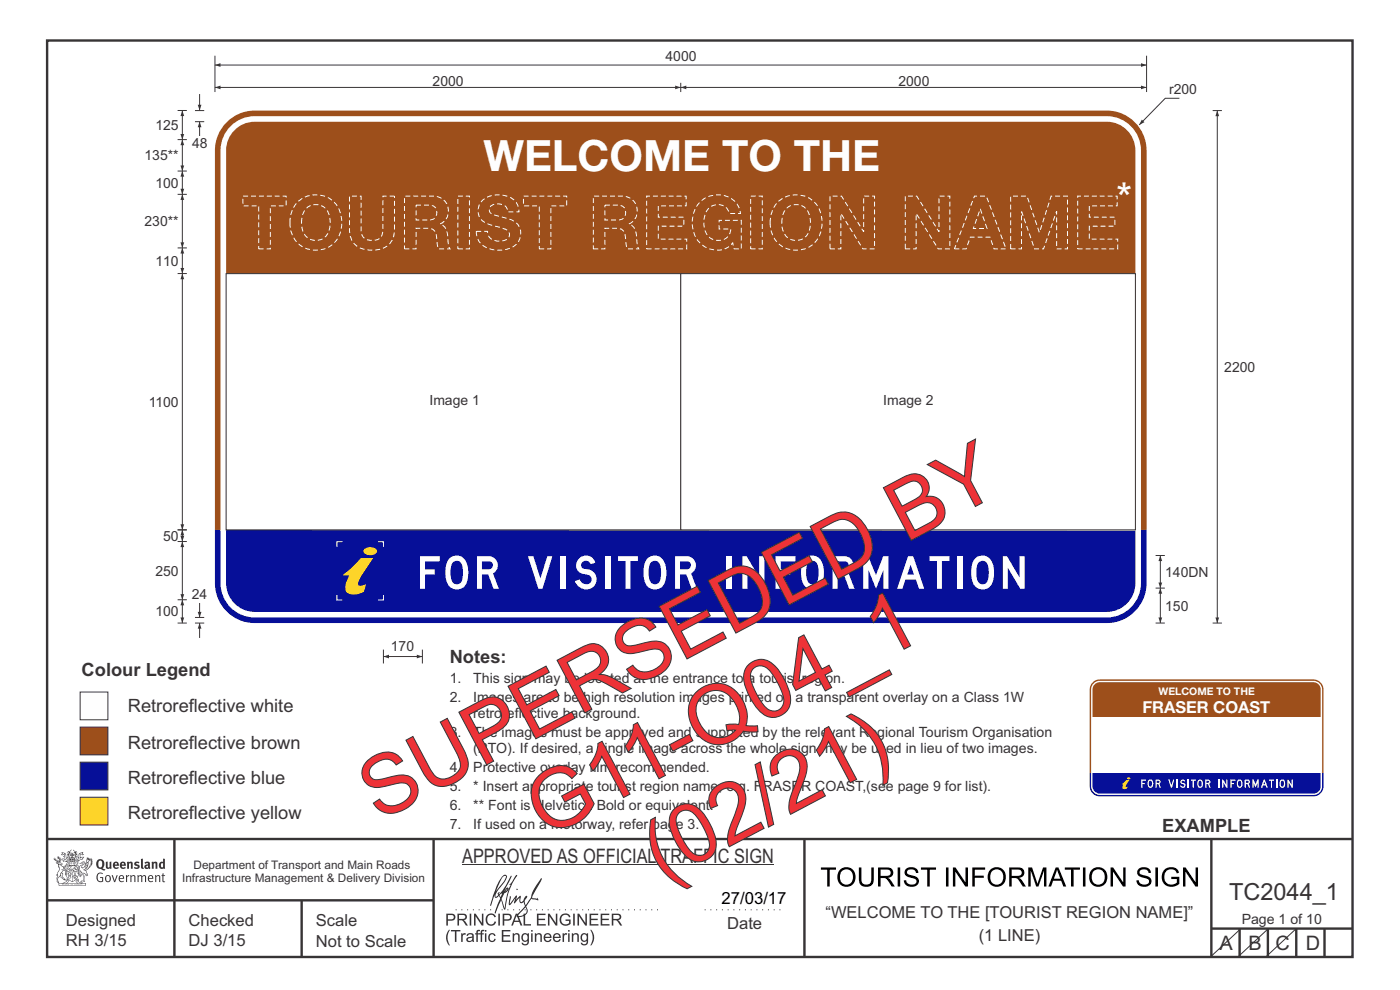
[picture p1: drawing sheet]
<svg xmlns="http://www.w3.org/2000/svg" width="297mm" height="210mm" viewBox="0 0 297 210" stroke-linecap="round" stroke-linejoin="round" font-family="sans-serif">
<g fill="none" stroke="#373435" stroke-width=".51">
<path d="M10 8.6h276.9v194.4h-276.9zM10 178h277M37 178v25M92 178v25M170.7 177.9v25M257 178v25M10 191h82M64 191v12M257 197h30M263 197v6M269 197v6M275 197v6"/>
<path d="M281 197v6"/>
</g>
<path d="M96.7 193h43.3M149.5 193h16.8" fill="none" stroke="#373435" stroke-width=".21" stroke-dasharray=".2 1" stroke-linecap="butt"/>
<path d="M98 183.5h66.2" fill="none" stroke="#373435" stroke-width=".21"/>
<g fill="#373435">
<path d="M21.1 182.6a.94 .94 0 0 0 .2 1.4 .84 .84 0 0 0 0-1.5zM20.7 182.5a.92 .92 0 0 1 1.1-.1 .92 .92 0 0 1 .3 1.2l-.3 .6 .6 .2-.1 .2-.6-.1a1.41 1.41 0 0 1-1.3-1.2z" fill-rule="evenodd"/>
<path d="M22.5 182.8h.3v1.1l.2 .1 .2-.1v-1.1h.4l.1 1.4a1.27 1.27 0 0 1-1.2-.1z" fill-rule="evenodd"/>
<path d="M24.5 183.1l-.1 .3h.4l-.1-.3zM24.1 183a.66 .66 0 0 1 .9-.1 .66 .66 0 0 1 .2 .8h-.8v.2a.42 .42 0 0 0 .7 0l.1 .2a.79 .79 0 0 1-1.1 0 .79 .79 0 0 1 0-1.1z" fill-rule="evenodd"/>
<path d="M25.9 183.1l-.1 .3h.5l-.1-.3zM25.6 183a.66 .66 0 0 1 .8-.1 .66 .66 0 0 1 .3 .8h-.9l.1 .2a.42 .42 0 0 0 .6 0l.2 .2a.79 .79 0 0 1-1.1 0 .79 .79 0 0 1 0-1.1z" fill-rule="evenodd"/>
<path d="M26.9 182.9l.4-.1v.1a.46 .46 0 0 1 .5-.1 .46 .46 0 0 1 .4 .4v1.1h-.4v-1l-.2-.2-.2 .1v1.1h-.4z" fill-rule="evenodd"/>
<path d="M28.5 183l.5-.2 .6 .1-.2 .3-.5-.1v.2a.56 .56 0 0 1 .7 .6 .56 .56 0 0 1-.8 .4l-.4-.1 .1-.3 .5 .1 .2-.1-.6-.4z" fill-rule="evenodd"/>
<path d="M29.9 182.2l.4-.1v1.8l.2 .4h-.4l-.2-.2z" fill-rule="evenodd"/>
<path d="M31.1 183.7v.3h.3v-.4zM30.6 183a.67 .67 0 0 1 .7-.2 .67 .67 0 0 1 .5 .5l.1 .8-.2 .3-.2-.2a.5 .5 0 0 1-.7 0 .5 .5 0 0 1 0-.7l.6-.1v-.3l-.6 .1z" fill-rule="evenodd"/>
<path d="M32.2 182.9l.3-.1 .1 .1a.46 .46 0 0 1 .5-.1 .46 .46 0 0 1 .3 .4v1.1h-.4v-1l-.1-.2-.3 .1v1.1h-.4z" fill-rule="evenodd"/>
<path d="M34.2 183.1v.7l.2 .2 .2-.1v-.7zM34.6 182.1l.4 .1v2.1l-.3-.1a.71 .71 0 0 1-1-.6 .71 .71 0 0 1 .9-.7z" fill-rule="evenodd"/>
<path d="M20.8 185.3l.7-.2 .3 .2-.1 .1a.69 .69 0 0 0-.9 .1 .69 .69 0 0 0-.1 .9l.3 .4 .5 .1h.2v-.7h-.4l-.1-.1h.7v.9a.96 .96 0 0 1-1.2-.1 .96 .96 0 0 1-.2-1.1z" fill-rule="evenodd"/>
<path d="M22.6 186a.57 .57 0 0 0-.1 .6 .57 .57 0 0 0 .6 .3 .7 .7 0 0 0-.2-1.1zM22.4 185.8a.69 .69 0 0 1 1.1 .6 .69 .69 0 0 1-1.1 .5 1.04 1.04 0 0 1 0-1.1z" fill-rule="evenodd"/>
<path d="M23.7 185.7l.2-.1 .4 1.3 .4-1.2h.3l-.6 1.4h-.2z" fill-rule="evenodd"/>
<path d="M25.6 185.8l-.2 .4h.7l-.2-.4zM25.3 185.8a.59 .59 0 0 1 .8-.1 .59 .59 0 0 1 .2 .7l-.9 .1a.45 .45 0 0 0 .3 .4 .45 .45 0 0 0 .5-.1l.1 .2a.74 .74 0 0 1-1-.1 .74 .74 0 0 1 0-1.1z" fill-rule="evenodd"/>
<path d="M26.7 185.7l.2-.1 .1 .3 .4-.3v.3l-.4 .2v1h-.3z" fill-rule="evenodd"/>
<path d="M27.6 185.7l.2-.1 .1 .2a.45 .45 0 0 1 .5-.2 .45 .45 0 0 1 .3 .4v1.1h-.2v-1.1l-.2-.2-.4 .2v1.1h-.2z" fill-rule="evenodd"/>
<path d="M29.1 185.7l.3-.1v.2l.4-.2 .4 .3 .3-.3a.37 .37 0 0 1 .5 .4v1.1h-.2v-1.1l-.2-.2-.4 .2v1.1h-.2v-1.1l-.2-.2-.4 .2v1.1h-.2z" fill-rule="evenodd"/>
<path d="M31.8 185.8l-.2 .4h.7l-.2-.4zM31.5 185.8a.59 .59 0 0 1 .8-.1 .59 .59 0 0 1 .2 .7l-.9 .1a.45 .45 0 0 0 .3 .4 .45 .45 0 0 0 .5-.1l.1 .2a.74 .74 0 0 1-1-.1 .74 .74 0 0 1 0-1.1z" fill-rule="evenodd"/>
<path d="M32.9 185.7l.2-.1v.2a.45 .45 0 0 1 .5-.2 .45 .45 0 0 1 .4 .4v1.1h-.2v-1.1l-.2-.2-.4 .2v1.1h-.3z" fill-rule="evenodd"/>
<path d="M34.5 185.3l.2-.1v.5h.3v.1h-.3v1v.1h.3l-.1 .2-.4-.1-.1-1.2h-.1v-.1h.1z" fill-rule="evenodd"/>
<path d="M13.2 180.9l.5 .2-.6 .2 .3-.3zM13.7 181.2l.2 .1 .1 1 .4-.5v.5h-.1l-.2 .3-.7 .1 .1-.3-.4-.1 .3-.1 .6 .2-.4-.7h.2zM13.2 180.7v.4l-.3 .2 .3 .1 .4-.2 .1 .4-.3 .2h.2l.2 .5-.4-.2-.4 .1 .5 .6 .2-.1 .8 .1-.6 .6 .2 .1 .6-.2-.1-.3 .3-.2h-.2l-.1 .5-.5 .1 .5-.7h-.5l.6-.2-.5 .1 .4-.3-.1-.6-.1-.1-.3 .5v-.2a.8 .8 0 0 0-.9-1.1z" fill-rule="evenodd"/>
<path d="M16.9 181.1l.6-.2-.3 .2 .4 .2zM16.8 181.2h.1l.1 .9 .3-.2 .4-.1-.3 .3v.2h-.4l-.3 .3-.1-.3h-.3l.1-.2-.1-.4 .4 .6 .1-.1zM16.2 181.5v.9l.4 .1h-.7l.7 .1-.2 .1h-.3l.4 .4h-.2v.4l-.5-.9 .5 1 .4-.6-.4-.2 .8-.5 .3 .1 .4-.5 .1-.2-.9 .2v-.7l.4 .2 .5-.1-.4-.2 .2-.3a.88 .88 0 0 0-1 1.2z" fill-rule="evenodd"/>
<path d="M15.5 182.9l.2 .2h-.1v.3l-.1-.3h-.1h.1z" fill-rule="evenodd"/>
<path d="M15 182.9l.3 .2h-.2v.3v-.3h-.2h.2z" fill-rule="evenodd"/>
<path d="M14.9 182.8h.9v.7l-.2 .1-.8-.1zM14.8 182.4l-.2 1.3h1.4l-.2-1.3-.1 .2h-.8z" fill-rule="evenodd"/>
<path d="M14.9 184.5v.2l.2-.1v-.1zM14.4 183.8l.2 .2-.3 .2v.5l.2 .1 .3-.1-.4-.4 .3 .2 .4-.1-.2-.4 .2-.2zM14.2 183.7h1a.5 .5 0 0 0 0 .8l-.3 .3a.47 .47 0 0 1-.6 0 .47 .47 0 0 1 0-.7l.1-.1z" fill-rule="evenodd"/>
<path d="M15.6 184.2l.1-.1a.33 .33 0 0 1 .5-.2 .33 .33 0 0 1 .1 .5l-.3-.1 .2-.2h-.4l-.1 .1 .2 .1 .1 .2h.3v.3h-.6l.1-.2-.3-.1zM15.5 184.2l-.2 .4h.3l-.1 .2h.9v-.2a.44 .44 0 0 0 0-.7 .44 .44 0 0 0-.7 .1z" fill-rule="evenodd"/>
<path d="M15.7 185.7l.4 .1zM15.9 185.2l.1 .4h-.2zM15.9 185.1l-.3 .7-.3 .2a.98 .98 0 0 1 1.1 .1z" fill-rule="evenodd"/>
<path d="M15.6 186l.3 .2v-.2h.2l-.2 .5v-.2l-.3 .1 .2-.2z" fill-rule="evenodd"/>
<path d="M15 185.3l.1 .1-.2 .3zM14.6 185.9h.4a.22 .22 0 0 1-.2 .3 .22 .22 0 0 1-.2-.3zM14.5 185.3l.2 .4zM14.5 185.8l.5 .1zM14.7 185.2l.2 .1-.1 .4zM14.4 185.2l.1 .5a.36 .36 0 0 0 0 .5 .36 .36 0 0 0 .5 0 .36 .36 0 0 0 0-.5 .41 .41 0 0 0 0-.5 .41 .41 0 0 0-.6 0z" fill-rule="evenodd"/>
<path d="M14.6 184.1l.2 .2z" fill-rule="evenodd"/>
<path d="M18.3 183.4l.1-.1-.1 .4-.4 .4z" fill-rule="evenodd"/>
<path d="M17.5 182.9l.2-.1 .2 .2-.7 .8v.3l.3 .1a1.07 1.07 0 0 0 .7-.9l.4-.3v.2a1.36 1.36 0 0 1-1 1.3 1.32 1.32 0 0 0 1.2-1.6l.5-.7-.2 .5 .3-.2-.3 .4 .4-.2-.4 .5 .4-.1-.5 .2h.4l-.4 .2h.4l-.4 .1 .1 .1h-.2l.1 .2-.3 .1a.82 .82 0 0 1-.9 .6l.3 .1 .5 .9-.3 .1-.2-.4-.4-.2 .1 1.8 .2 .1-.6 .2-.2-.2 .5-.1v-.2a2.24 2.24 0 0 0-.7-2.1l-.1-.2a.7 .7 0 0 1 .7-1l.1-.2zM16.6 184.6l.4 1.2 .2-.8 .2 .3-.4 .7-.3-.8h-.2l.2-.2zM18.5 182.2l.1 .3 .1-.2 .1 .3 .1-.3v.2l-.7 .6zM16.8 183.2l.7-.1v.2a.87 .87 0 0 0-.7 .6 .87 .87 0 0 0 .2 .9l.1 .4-.1 .5-.2-1.1-.2-.1-.2 .1 .2 .3-.2 .3 .3 .1 .2 .7h.3l.2-.6a1.61 1.61 0 0 1 .2 1.4h-.3l-.2 .3h.2l.1 .2 .2-.2h.4l-.1-.3-.1-1.5 .2 .1a.4 .4 0 0 0 .2 .3 .4 .4 0 0 0 .5 0l-.5-1 .8-.6 .1-.3h.2l-.1-.1 .4-.3h-.2l.2-.3-.1 .1 .1-.3-.1 .1 .1-.4h-.1l.1-.3-.1-.1-.1 .2-.1-.4-.3 .4v-.4l-.1 .2-.2-.3v.3l-.3-.4-.3 1.6a.58 .58 0 0 1-.8 .6l.7-.8v-.4h-.4z" fill-rule="evenodd"/>
<path d="M18.2 185.4l.2 .1z" fill-rule="evenodd"/>
<path d="M12.5 187.5h5.6v.3h-5.5zM13.5 187.4l.5-.3 .4-.4v.1l.1 .1-.3 .4zM14 186.6h.2l-.1 .2zM16.3 186.7l.3 .4 .6 .3h-.6l-.3-.2-.1-.3zM16.4 186.6h.2l-.1 .2zM12.4 187.4l.1 .5h5.7l.1-.5-.8-.1-.7-.2-.2-.2 .1-.4a.47 .47 0 0 0-.6 .3 .47 .47 0 0 0 .4 .6h-2.3a.47 .47 0 0 0 .4-.6 .47 .47 0 0 0-.6-.3l.1 .4-.3 .2-.6 .2z" fill-rule="evenodd"/>
<path d="M13.3 187.6v.1zM13.3 187.5l-.1 .3h.2z" fill-rule="evenodd"/>
<path d="M13.5 187.5l.1 .3 .1-.3v.2z" fill-rule="evenodd"/>
<path d="M13.9 187.5l.1 .3zM13.8 187.5v.3l.2-.1v-.1z" fill-rule="evenodd"/>
<path d="M14.2 187.6l.1 .1zM14.2 187.5l-.1 .3h.3z" fill-rule="evenodd"/>
<path d="M14.4 187.5h.2v.3h-.2z" fill-rule="evenodd"/>
<path d="M15.1 187.6v.1zM15.1 187.5l-.2 .3h.3z" fill-rule="evenodd"/>
<path d="M15.2 187.5h.2v.3z" fill-rule="evenodd"/>
<path d="M15.8 187.5h.2l-.1 .3z" fill-rule="evenodd"/>
<path d="M16.1 187.5l.1 .3z" fill-rule="evenodd"/>
<path d="M16.3 187.5l.1 .3zM16.3 187.5v.3l.2-.1v-.1z" fill-rule="evenodd"/>
<path d="M16.6 187.5h.2v.3h-.2z" fill-rule="evenodd"/>
<path d="M16.9 187.5l.1 .3h-.1z" fill-rule="evenodd"/>
<path d="M17.1 187.5l.1 .3z" fill-rule="evenodd"/>
<path d="M17.3 187.5l.1 .3z" fill-rule="evenodd"/>
<path d="M14.9 182.1a.71 .71 0 0 1 .9 .1zM15.6 182.2l.2 .2zM15 182.2l.3 .1zM14.8 182.3l.1 .1zM15.2 181.9h.2zM15.2 181.3h.1v.2zM15.2 181h.2v.2zM15.3 181.6l.1 .2h-.2zM15.4 181.3l.1 .2zM14.9 181.3l.2 .2h-.2zM15.6 181.3h.1v.2zM14.4 180.6l-.3 .3 .5-.2v.5l-.3-.1-.1 .6 .2-.5 .3 .9-.1 .4h1.3v-.4l.4-.9 .1 .4-.1-.6-.2 .1v-.4l.3 .2-.2-.4-.2 .3-.5-.6v.1a.41 .41 0 0 1 .3 .4 .41 .41 0 0 1-.2 .4l.2-.2a1 1 0 0 1 0 1.1l-.3-.1v-.3h.4l-.2-.2 .2-.3-.3 .1v-.4l-.3 .2-.2-.2 .1 .4-.4-.1 .1 .3-.1 .2h.4l-.1 .3-.3 .1a.93 .93 0 0 1 .1-1.1l.1 .3-.1-.4h-.1l.4-.6-.5 .5-.1-.1z" fill-rule="evenodd"/>
<path d="M12.4 183.4l.4 .1 .6 .5v.3a.83 .83 0 0 1 .6 1.1v-.2a.8 .8 0 0 0-1-.8l.4 .2-.6 .7-.1 .5a.95 .95 0 0 0-.3 1.3l-.2-.1a.77 .77 0 0 1 .2-1.1l-.1-.5-.2 .1 .3-.5a1.31 1.31 0 0 0 0-1.6zM13 185.3h.2v.8l.5 .4-.2-.1a.68 .68 0 0 1-.6-.8zM12.1 183a.68 .68 0 0 1 1 .3l-.5 .1-.2-.3zM11.4 182.1a1.19 1.19 0 0 0 .9 .8h-.5l.5 .4 .1 .6a.9 .9 0 0 1-.2 1.2l-.3 .5h.3v.2a1.04 1.04 0 0 0-.1 1.2l.1 .3 .3-.1v-.1a.8 .8 0 0 1 .2-1.1l.1-.3a.89 .89 0 0 0 1.1 .9l-.7-.6 .2-.8-.3-.1 .4-.5 .4 .3v.8a1.01 1.01 0 0 0-.2-1.4l.3-.5-.4 .3a.41 .41 0 0 1 .4-.5h-.1l-.5 .2-.5-.3 .3-.1a.5 .5 0 0 0-.5-.5l.3-.3-.3 .1 .2-.4v-.2l-.2 .3v-.6l-.1 .4-.2-.6v.3l-.3-.2 .3 .3-.3-.1a.62 .62 0 0 1 .5 .9l-.1-.4v.4l-.3-.1v-.4l-.1 .3-.1-.3-.2 .2v-.5l-.1 .3-.1-.4v.4z" fill-rule="evenodd"/>
<path d="M12.6 183.1l.1-.1 .2 .2z" fill-rule="evenodd"/>
<path d="M14 183.6h2.7v1l-.1-.9h-2.6v1.2h2.6v-.3v.6v-.2h-1.2v2a2.13 2.13 0 0 0 1.3-1.8 1.69 1.69 0 0 1-1.6 1.8l-.6-.4-.4-.6-.1-1.2v.6l.4 .8 .9 .8v-2h-1.2z" fill-rule="evenodd"/>
<circle cx="17.7" cy="182.9" r=".08"/>
</g>
<path d="M94.7 193.8h.9a.77 .77 0 0 1 1 .7 .77 .77 0 0 1-.9 .8h-.7v1h-.3zM95 194.1v.9h.7a.47 .47 0 0 0 .6-.4 .47 .47 0 0 0-.6-.5zM97 193.8h1.2a.7 .7 0 0 1 .9 .6 .7 .7 0 0 1-.7 .8l.9 1.1h-.5l-.3-.5a.9 .9 0 0 0-1.1-.6v1.1h-.4zM97.4 194.1v.8h.7a.44 .44 0 0 0 .6-.3 .44 .44 0 0 0-.5-.5zM99.6 193.8h.4v2.5h-.4zM100.6 193.8h.3l1.3 2v-2h.4v2.5h-.4l-1.3-2v2h-.3zM103.4 194a1.1 1.1 0 0 1 1.8 .5l-.3 .1a.82 .82 0 0 0-1.1-.5 .82 .82 0 0 0-.4 1.2 .78 .78 0 0 0 .7 .8 .78 .78 0 0 0 .8-.7l.3 .1a1.17 1.17 0 0 1-1.4 .8 1.17 1.17 0 0 1-.8-1.5zM105.7 193.8h.4v2.5h-.4zM106.6 193.8h1a.77 .77 0 0 1 1 .7 .77 .77 0 0 1-1 .8h-.6v1h-.4zM107 194.1v.9h.6a.47 .47 0 0 0 .6-.4 .47 .47 0 0 0-.6-.5zM109.4 193.8h.4l1 2.5h-.4l-.3-.7h-1l-.3 .7h-.3zM109.6 194.1l-.4 1.2h.8zM111.1 193.8h.3v2.2h1.2v.3h-1.5zM113.9 193.8h1.8v.3h-1.5v.8h1.4v.3h-1.4v.8h1.6v.3h-1.9zM116.2 193.8h.4l1.3 2v-2h.3v2.5h-.3l-1.3-2v2h-.4zM119.1 194a1.15 1.15 0 0 1 1.9 .5l-.3 .1a.91 .91 0 0 0-1.3-.4 .91 .91 0 0 0-.3 1.3 .98 .98 0 0 0 1.6 .3v-.5h-.7v-.3h1v1a1.37 1.37 0 0 1-1.9 0 1.37 1.37 0 0 1 0-2zM121.6 193.8h.3v2.5h-.3zM122.5 193.8h.4l1.3 2v-2h.3v2.5h-.3l-1.4-2v2h-.3zM125.1 193.8h1.8v.3h-1.5v.8h1.4v.3h-1.4v.8h1.6v.3h-1.9zM127.4 193.8h1.9v.3h-1.5v.8h1.4v.3h-1.4v.8h1.5v.3h-1.9zM129.8 193.8h1.1a.7 .7 0 0 1 .9 .6 .7 .7 0 0 1-.7 .8l.9 1.1h-.4l-.3-.5a.9 .9 0 0 0-1.2-.6v1.1h-.3zM130.1 194.1v.8h.7a.44 .44 0 0 0 .6-.3 .44 .44 0 0 0-.5-.5zM95.2 197.2h.3l-.4 .7a2.89 2.89 0 0 0 .4 2.6h-.3a2.55 2.55 0 0 1 0-3.3zM95.7 197.3h2v.3h-.9v2.2h-.3v-2.2h-.8zM97.8 198h.3v.2l.2-.2h.4h.1l-.1 .3a.41 .41 0 0 0-.5 .1 .41 .41 0 0 0 0 .4v1h-.4zM99.1 198.2a.83 .83 0 0 1 1.1-.2 .83 .83 0 0 1 .3 1l.1 .8h-.3l-.1-.2a.66 .66 0 0 1-.9 .3 .66 .66 0 0 1-.3-.9l1.2-.4a.46 .46 0 0 0-.4-.4 .46 .46 0 0 0-.5 .3h-.3zM99.3 199.1a.32 .32 0 0 0 0 .4 .32 .32 0 0 0 .5 .1l.3-.3 .1-.4zM101.1 197.4l.7-.1v.2l-.4 .2v.3h.3v.2h-.3v1.6h-.3v-1.6h-.3v-.2h.3zM102.1 197.4l.7-.1-.1 .2-.4 .2v.3h.3v.2h-.3v1.6h-.3v-1.6h-.3v-.2h.3zM102.9 197.3h.3v.3h-.3zM102.9 198h.3v1.8h-.3zM103.8 198.1a.78 .78 0 0 1 1.3 .4l-.3 .1a.5 .5 0 0 0-.6-.4 .5 .5 0 0 0-.3 .7 .5 .5 0 0 0 .3 .7 .5 .5 0 0 0 .7-.5l.3 .1a.85 .85 0 0 1-1.2 .6 .85 .85 0 0 1-.4-1.3zM106.4 197.3h1.9v.3h-1.5v.7h1.4v.3h-1.4v.9h1.5v.3h-1.9zM108.8 198h.2v.2a.65 .65 0 0 1 .8-.3 .65 .65 0 0 1 .4 .8v1.1h-.3v-1.1a.45 .45 0 0 0-.5-.5 .45 .45 0 0 0-.3 .6v1h-.3zM110.9 198.1l.5-.2 .5 .3v-.2h.3v1.6a.8 .8 0 0 1-.6 .9 .8 .8 0 0 1-.9-.5h.3a.52 .52 0 0 0 .6 .2 .52 .52 0 0 0 .3-.6 .88 .88 0 0 1-1.2-.3 .88 .88 0 0 1 .2-1.2zM111.1 198.4a.6 .6 0 0 0-.1 .8 .6 .6 0 0 0 .9 0 .61 .61 0 0 0-.1-.7 .61 .61 0 0 0-.7-.1zM112.7 197.3h.3v.3h-.3zM112.7 198h.3v1.8h-.3zM113.5 198h.2v.2a.65 .65 0 0 1 .8-.3 .65 .65 0 0 1 .4 .8v1.1h-.3v-1.1a.45 .45 0 0 0-.5-.5 .45 .45 0 0 0-.3 .6v1h-.3zM115.6 198.2a.85 .85 0 0 1 1-.2 .85 .85 0 0 1 .4 1h-1.4a.53 .53 0 0 0 .4 .6 .53 .53 0 0 0 .7-.4l.3 .1a.91 .91 0 0 1-1.3 .4 .91 .91 0 0 1-.3-1.3zM115.8 198.3l-.1 .4h1l-.4-.5zM117.5 198.2a.85 .85 0 0 1 1-.2 .85 .85 0 0 1 .5 1h-1.4a.53 .53 0 0 0 .4 .6 .53 .53 0 0 0 .6-.4l.4 .1a.91 .91 0 0 1-1.3 .4 .91 .91 0 0 1-.3-1.3zM117.8 198.3l-.2 .4h1l-.3-.5zM119.3 198h.3v.2l.2-.2h.4h.1l-.1 .3a.41 .41 0 0 0-.5 .1 .41 .41 0 0 0 0 .4v1h-.4zM120.5 197.3h.3v.3h-.3zM120.5 198h.3v1.8h-.3zM121.3 198h.3v.2a.65 .65 0 0 1 .8-.3 .65 .65 0 0 1 .4 .8v1.1h-.3v-1.1a.45 .45 0 0 0-.5-.5 .45 .45 0 0 0-.4 .6v1h-.3zM123.4 198.1l.5-.2 .6 .3v-.2h.3v1.6a.8 .8 0 0 1-.6 .9 .8 .8 0 0 1-1-.5h.3a.52 .52 0 0 0 .7 .2 .52 .52 0 0 0 .2-.6 .88 .88 0 0 1-1.1-.3 .88 .88 0 0 1 .1-1.2zM123.6 198.4a.6 .6 0 0 0-.1 .8 .6 .6 0 0 0 .9 0 .61 .61 0 0 0 0-.7 .61 .61 0 0 0-.8-.1zM125.2 197.2h.2a2.55 2.55 0 0 1 0 3.3h-.2a2.92 2.92 0 0 0 0-3.3z" fill="#373435"/>
<g fill="#252726">
<path d="M107.5 188.7l.2-.2-.5 .6zM106.3 189.5l.2 .1-.3 .7-.2-.4zM106.8 185.9l.5-.1a9.3 9.3 0 0 1-2 3.2l-.1 .2 1-2.5zM106.5 186a14.7 14.7 0 0 0-2.2 4.9l-.3 1.1 .1 .2 .8-2.4a.42 .42 0 0 0 .2 .7 .42 .42 0 0 0 .6-.3l.1-.2 .3 .5-1.1 3.2h.2l1.1-2.8 .6 1.9 .2 .2 .2-.5a13.5 13.5 0 0 1 2-6.2l.4-.6-.1-.1-1.6 2.1 .4-.1a14.9 14.9 0 0 0-1.3 5.1l-.4-1.2a1.39 1.39 0 0 1 .2-1.8l.1-.2a.92 .92 0 0 0 .8-1.2 .75 .75 0 0 0-.8 .7l-.1 .2 1.6-3.4-.1-.1-.4 .8a10.5 10.5 0 0 1-2.2 3.2l.2-.4a.32 .32 0 0 0-.4 .2 .32 .32 0 0 0 .1 .4l-.5 .3a3.2 3.2 0 0 1 1.1-2.2l.5-.6a2.49 2.49 0 0 0 .7-1.7l-.4-.2z" fill-rule="evenodd"/>
<path d="M111.5 192.4a1.15 1.15 0 0 1 .1 1.3 1.15 1.15 0 0 1-1.2 .6h-.6zM108.1 190.1l-.2 1.7 .2 .2 1.2-1.5-.2 1.1 1.1-1.2a.94 .94 0 0 0 .4 1.2l.5-.3 .3 .9-1.2 1.3a.98 .98 0 0 0-.5 1 1.9 1.9 0 0 0 2.3-1.3l-.1-.3a1.02 1.02 0 0 1 .2-1.4l.6-.9 1.5 .3-.2-.5v.3l-1.1-.2v-.3l2-3.5 .1-.3-.2-.1-1.8 2.7a6.6 6.6 0 0 1-1.5 3l-.1-.2a1.01 1.01 0 0 1 .4-1.4v-.3l-.2-.1-.4 .4-.1 .6-.6 .4-.1-.4 .1-.9-.2-.1-.9 .9 .3-.9-.2-.1-1.4 1.8 .3-1.4v-.2z" fill-rule="evenodd"/>
<path d="M109.6 188.5l.3 .3h-.3z" fill-rule="evenodd"/>
</g>
<path d="M17 146.8h5.9v5.9h-5.9z" fill-rule="evenodd" fill="#fefefe" stroke="#373435" stroke-width=".21"/>
<path d="M17 154.2h5.9v5.9h-5.9z" fill-rule="evenodd" fill="#9d4f1b" stroke="#373435" stroke-width=".21"/>
<path d="M174.1 184h3.2v.5h-1.3v3.6h-.5v-3.6h-1.4zM178.2 184.5a2.05 2.05 0 0 1 3.2 .7 2.05 2.05 0 0 1-1.6 2.9 2.1 2.1 0 0 1-2.1-1.2 2.1 2.1 0 0 1 .5-2.4zM178.6 184.8a1.66 1.66 0 0 0-.4 1.8 1.66 1.66 0 0 0 1.7 1 1.68 1.68 0 0 0 1.1-1.7 1.68 1.68 0 0 0-1.4-1.5zM182.2 184h.5v2.3a1.08 1.08 0 0 0 1.1 1.4 1.08 1.08 0 0 0 1-1.4v-2.3h.6v2.3a1.6 1.6 0 0 1-1.6 1.8 1.6 1.6 0 0 1-1.6-1.8zM186.3 184h1.8a1.12 1.12 0 0 1 1.4 .9 1.12 1.12 0 0 1-1.1 1.3l.6 .5 .8 1.4h-.6l-.6-.9a1.35 1.35 0 0 0-1.2-.9h-.6v1.8h-.5zM186.8 184.5v1.3h1.2a.7 .7 0 0 0 .9-.6 .7 .7 0 0 0-.8-.7zM190.4 184h.6v4.1h-.6zM192.2 184.3a1.59 1.59 0 0 1 2.6 .8l-.5 .1a1.01 1.01 0 0 0-.9-.8 1.01 1.01 0 0 0-1 .6l.3 .5a3 3 0 0 1 2.2 1 1.33 1.33 0 0 1-1.8 1.6 1.38 1.38 0 0 1-1.4-1.3l.5-.1a1.16 1.16 0 0 0 1 .9 1.16 1.16 0 0 0 1.2-.6 1.1 1.1 0 0 0-1.2-.8 1.14 1.14 0 0 1-1.1-.6 1.14 1.14 0 0 1 .1-1.3zM195.4 184h3.2v.5h-1.4v3.6h-.5v-3.6h-1.3zM241.5 184.3a1.59 1.59 0 0 1 2.7 .8l-.5 .1a1.01 1.01 0 0 0-.9-.8 1.01 1.01 0 0 0-1.1 .6l.4 .5a3 3 0 0 1 2.1 1 1.33 1.33 0 0 1-1.8 1.6 1.38 1.38 0 0 1-1.3-1.3l.5-.1a1.16 1.16 0 0 0 1 .9 1.16 1.16 0 0 0 1.2-.6 1.1 1.1 0 0 0-1.2-.8 1.14 1.14 0 0 1-1.2-.6 1.14 1.14 0 0 1 .1-1.3zM245.1 184h.5v4.1h-.5zM247 184.5a1.88 1.88 0 0 1 3.1 .6l-.5 .2a1.42 1.42 0 0 0-1.8-.8 1.42 1.42 0 0 0-.8 1.9 1.57 1.57 0 0 0 2.7 .8v-.7h-1.2v-.5h1.7v1.5a2.18 2.18 0 0 1-3.1 .1 2.18 2.18 0 0 1-.1-3.1zM251 184h.5l2.1 3.2v-3.2h.6v4.1h-.6l-2.1-3.2v3.2h-.5zM200.7 184h.5v4.1h-.5zM202.2 184h.5l2.1 3.2v-3.2h.5v4.1h-.5l-2.1-3.2v3.2h-.5zM206.3 184h2.7v.5h-2.2v1.2h1.9v.5h-1.9v1.9h-.5zM210.1 184.5a2.05 2.05 0 0 1 3.2 .7 2.05 2.05 0 0 1-1.6 2.9 2.1 2.1 0 0 1-2.1-1.2 2.1 2.1 0 0 1 .5-2.4zM210.5 184.8a1.66 1.66 0 0 0-.4 1.8 1.66 1.66 0 0 0 1.6 1 1.68 1.68 0 0 0 1.1-1.7 1.68 1.68 0 0 0-1.3-1.5zM214.1 184h1.8a1.12 1.12 0 0 1 1.4 .9 1.12 1.12 0 0 1-1.1 1.3l.6 .5 .8 1.4h-.6l-.6-.9a1.35 1.35 0 0 0-1.2-.9h-.6v1.8h-.5zM214.6 184.5v1.3h1.2a.7 .7 0 0 0 .9-.6 .7 .7 0 0 0-.8-.7zM218.1 184h.8l1.2 3.5 1.2-3.5h.7v4.1h-.5v-3.4l-1.2 3.4h-.5l-1.1-3.5v3.5h-.6zM224 184h.5l1.7 4.1h-.6l-.5-1.3h-1.7l-.4 1.3h-.6zM224.2 184.4l-.6 2h1.3zM225.9 184h3.2v.5h-1.3v3.6h-.6v-3.6h-1.3zM229.7 184h.6v4.1h-.6zM231.6 184.5a2.05 2.05 0 0 1 3.2 .7 2.05 2.05 0 0 1-1.6 2.9 2.1 2.1 0 0 1-2.1-1.2 2.1 2.1 0 0 1 .5-2.4zM232 184.8a1.66 1.66 0 0 0-.3 1.8 1.66 1.66 0 0 0 1.6 1 1.68 1.68 0 0 0 1.1-1.7 1.68 1.68 0 0 0-1.4-1.5zM235.6 184h.5l2.2 3.2v-3.2h.5v4.1h-.6l-2.1-3.2v3.2h-.5z" fill="#000"/>
<path d="M17 169.1h5.9v5.9h-5.9z" fill-rule="evenodd" fill="#ffd520" stroke="#373435" stroke-width=".21"/>
<path d="M17 161.7h5.9v5.9h-5.9z" fill-rule="evenodd" fill="#060f98" stroke="#373435" stroke-width=".21"/>
<path d="M45.6 18.5h98.8M263.3 196.9l-6.5 6.1" fill="none" stroke="#373435" stroke-width=".21"/>
<g fill="#373435">
<path d="M45.6 18.5l1.2-.3v.7z"/>
<path d="M143.2 18.2l1.2 .3-1.2 .4z"/>
</g>
<path d="M144.4 17.6v1.9M144.4 18.5h98.8" fill="none" stroke="#373435" stroke-width=".21"/>
<g fill="#373435">
<path d="M242.1 18.2l1.1 .3-1.1 .4z"/>
<path d="M144.4 18.5l1.2-.3v.7z"/>
</g>
<path d="M45.6 11.8v7.7" fill="none" stroke="#373435" stroke-width=".21"/>
<path d="M48.1 25.9a8.3 8.3 0 0 1 5.9-2.4h180.8a8.5 8.5 0 0 1 8.4 8.4v80.5h-197.6v-80.5a8.5 8.5 0 0 1 2.5-6z" fill-rule="evenodd" fill="#9d4f1b"/>
<path d="M45.6 112.4h197.6v11.3a8.5 8.5 0 0 1-8.4 8.5h-180.8a8.5 8.5 0 0 1-8.4-8.5zM46.8 112.4h195.3v11.3a7.3 7.3 0 0 1-7.3 7.3h-180.8a7.3 7.3 0 0 1-7.2-7.3zM48 112.4h192.9v11.3a6.1 6.1 0 0 1-6.1 6.1h-180.8a6.1 6.1 0 0 1-6-6.1z" fill-rule="evenodd" fill="#060f98"/>
<path d="M49.3 26.4a7.2 7.2 0 0 1 4.7-1.8h180.8a7.3 7.3 0 0 1 7.3 7.3v80.6l-195.3 .1v-80.7a7.3 7.3 0 0 1 2.5-5.5zM49.7 27.6a6 6 0 0 1 4.3-1.8h180.8a6.1 6.1 0 0 1 6.1 6.1v80.6l-192.9 .1v-80.7a6.1 6.1 0 0 1 1.7-4.3z" fill-rule="evenodd" fill="#fefefe"/>
<g fill="#fefefe">
<path d="M89.1 118h4.2v1.1h-3.1v1.7h2v1.1h-2v3h-1.1z"/>
<path d="M112 118h1.1l1.5 4.7 1.5-4.7h1.1l-2.1 6.9h-.9z"/>
<path d="M119 118h1.1v6.9h-1.1z"/>
<path d="M122.9 118.4a2.06 2.06 0 0 1 3.4 1l-1 .3a.98 .98 0 0 0-1.4-.7 .98 .98 0 0 0-.3 1.6l.3 .1a2.24 2.24 0 0 1 2.5 1.3 2.24 2.24 0 0 1-.7 2.6 2.58 2.58 0 0 1-3.8-1.3l1.1-.4a1.32 1.32 0 0 0 1.2 1 1.32 1.32 0 0 0 1.3-.9 1.18 1.18 0 0 0-1.3-1.2 1.91 1.91 0 0 1-1.9-1.2 1.91 1.91 0 0 1 .6-2.2z"/>
<path d="M128.3 118h1.1v6.9h-1.1z"/>
<path d="M131.1 118h4.2v1h-1.6v5.9h-1v-5.9h-1.6z"/>
<path d="M154 118h1.1v6.9h-1.1z"/>
<path d="M157.5 118h.9l2.6 4.5v-4.5h1.1v6.9h-.9l-2.6-4.5v4.5h-1.1z"/>
<path d="M164.5 118h4.3v1.1h-3.2v1.7h2.1v1.1h-2.1v3h-1.1z"/>
<path d="M183.1 118h1.1l1.6 4 1.6-4h1.1v6.9h-1.1v-4l-1.6 4-1.6-4v4h-1.1z"/>
<path d="M197.2 118h4.2v1h-1.6v5.9h-1v-5.9h-1.6z"/>
<path d="M203.1 118h1.1v6.9h-1.1z"/>
<path d="M212.7 118h.9l2.7 4.5v-4.5h1.1v6.9h-1l-2.6-4.5v4.5h-1.1z"/>
<path d="M95.4 118.4a5.6 5.6 0 0 0-.6 5.1 2.31 2.31 0 0 0 2.6 1.5 2.31 2.31 0 0 0 1.9-2.4 4.2 4.2 0 0 0-1.5-4.6 2.35 2.35 0 0 0-2.4 .4zM96.1 119.3a1.17 1.17 0 0 1 1.2-.3 1.17 1.17 0 0 1 .8 1.1 4.1 4.1 0 0 1-.6 3.7 1.2 1.2 0 0 1-1.8-1 4.4 4.4 0 0 1 .4-3.5z"/>
<path d="M102.2 119.1h1.5a.85 .85 0 0 1 .9 .8 .85 .85 0 0 1-.9 .9h-1.5zM101.2 118v6.9h1v-3h1.4l1.1 3h1.1l-1.2-3.3a1.94 1.94 0 0 0 1-2.1 1.94 1.94 0 0 0-1.8-1.5z"/>
<path d="M137.5 118.4a5.6 5.6 0 0 0-.7 5.1 2.31 2.31 0 0 0 2.6 1.5 2.31 2.31 0 0 0 1.9-2.4 4.2 4.2 0 0 0-1.5-4.6 2.35 2.35 0 0 0-2.3 .4zM138.1 119.3a1.17 1.17 0 0 1 1.3-.3 1.17 1.17 0 0 1 .7 1.1 4.1 4.1 0 0 1-.6 3.7 1.2 1.2 0 0 1-1.8-1 4.4 4.4 0 0 1 .4-3.5z"/>
<path d="M144.3 119.1h1.4a.85 .85 0 0 1 .9 .8 .85 .85 0 0 1-.8 .9h-1.5zM143.2 118v6.9h1.1v-3h1.3l1.1 3h1.2l-1.3-3.3a1.94 1.94 0 0 0 1-2.1 1.94 1.94 0 0 0-1.8-1.5z"/>
<path d="M170.9 118.4a5.6 5.6 0 0 0-.7 5.1 2.31 2.31 0 0 0 2.7 1.5 2.31 2.31 0 0 0 1.8-2.4 4.2 4.2 0 0 0-1.5-4.6 2.35 2.35 0 0 0-2.3 .4zM171.5 119.3a1.17 1.17 0 0 1 1.3-.3 1.17 1.17 0 0 1 .7 1.1 4.1 4.1 0 0 1-.6 3.7 1.2 1.2 0 0 1-1.7-1 4.4 4.4 0 0 1 .3-3.5z"/>
<path d="M177.7 119.1h1.4a.85 .85 0 0 1 .9 .8 .85 .85 0 0 1-.8 .9h-1.5zM176.6 118v6.9h1.1v-3h1.3l1.1 3h1.2l-1.3-3.3a1.94 1.94 0 0 0 1-2.1 1.94 1.94 0 0 0-1.8-1.5z"/>
<path d="M192.6 118h1.1l2.4 6.9h-1.1l-.7-2h-2.2l-.6 2h-1.2zM193.2 119.8l-.7 2.1h1.4z"/>
<path d="M207 118.4a5.6 5.6 0 0 0-.7 5.1 2.31 2.31 0 0 0 2.7 1.5 2.31 2.31 0 0 0 1.8-2.4 4.2 4.2 0 0 0-1.5-4.6 2.35 2.35 0 0 0-2.3 .4zM207.6 119.3a1.17 1.17 0 0 1 1.3-.3 1.17 1.17 0 0 1 .7 1.1 4.1 4.1 0 0 1-.6 3.7 1.2 1.2 0 0 1-1.7-1 4.4 4.4 0 0 1 .3-3.5z"/>
</g>
<path d="M72.8 121.9l1.7-1.4 2.1-2.1h2.6l-2.7 4a2.13 2.13 0 0 0-.5 1.7 1.48 1.48 0 0 0 1.7-.2l-.5 1.6a3.3 3.3 0 0 1-3.7 0 2.36 2.36 0 0 1 0-2.1l.6-1.3h-1.3zM77.4 116.4a1.76 1.76 0 0 1 2.6 .5 1.67 1.67 0 0 1-2.9 0z" fill-rule="evenodd" fill="#ffd520"/>
<path d="M72.6 114.9h-1.1v1.1M80.2 114.9h1.1v1.1M71.5 126.2v1.1h1.1M81.3 126.2v1.1h-1.1" fill="none" stroke="#fefefe" stroke-width=".21"/>
<path d="M45.6 13.8h197.6" fill="none" stroke="#373435" stroke-width=".21"/>
<g fill="#373435">
<path d="M45.6 13.8l1.2-.4v.8z"/>
<path d="M242.1 13.4l1.1 .4-1.1 .4z"/>
</g>
<path d="M250.2 20.8h-3l-5.5 5.7" fill="none" stroke="#373435" stroke-width=".21"/>
<path d="M242.2 25.4l.6 .5-1.1 .6z" fill="#373435"/>
<path d="M37.7 112.4h1.9M38.7 114.9v12.3" fill="none" stroke="#373435" stroke-width=".21"/>
<g fill="#373435">
<path d="M38.3 126h.8l-.4 1.2z"/>
<path d="M38.7 114.9l.4 1.1h-.8z"/>
</g>
<path d="M42.3 127.9v3.1" fill="none" stroke="#373435" stroke-width=".21"/>
<path d="M41.9 129.8h.8l-.4 1.2z" fill="#373435"/>
<path d="M243.2 11.8v7.7M246.2 117.8v7M41.4 131h1.9M245.2 124.8h1.9" fill="none" stroke="#373435" stroke-width=".21"/>
<g fill="#373435">
<path d="M246.2 117.8l.4 1.2h-.8z"/>
<path d="M245.8 123.6h.8l-.4 1.2z"/>
</g>
<path d="M257.3 23.5h1.9M258.2 23.5v108.7M257.3 132.2h1.9" fill="none" stroke="#373435" stroke-width=".21"/>
<g fill="#373435">
<path d="M258.2 23.5l.4 1.1h-.8z"/>
<path d="M257.8 131h.8l-.4 1.2z"/>
</g>
<path d="M42.3 132.2v3.1" fill="none" stroke="#373435" stroke-width=".21"/>
<path d="M42.3 132.2l.4 1.1h-.8z" fill="#373435"/>
<path d="M42.3 20v3.4" fill="none" stroke="#373435" stroke-width=".21"/>
<path d="M41.9 22.2h.8l-.4 1.2z" fill="#373435"/>
<path d="M42.3 25.8v3" fill="none" stroke="#373435" stroke-width=".21"/>
<path d="M42.3 25.8l.4 1.2h-.8z" fill="#373435"/>
<path d="M41.4 25.8h1.9M38.7 58v54.4M37.7 132.2h1.9M41.4 132.2h1.9" fill="none" stroke="#373435" stroke-width=".21"/>
<g fill="#373435">
<path d="M38.3 111.2h.8l-.4 1.2z"/>
<path d="M38.7 58l.4 1.2h-.8z"/>
</g>
<path d="M37.7 29.6h1.9M38.7 23.4v6.2M41.4 23.5h1.9" fill="none" stroke="#373435" stroke-width=".21"/>
<g fill="#373435">
<path d="M38.3 28.4h.8l-.4 1.2z"/>
<path d="M38.7 23.4l.4 1.2h-.8z"/>
</g>
<path d="M37.7 23.4h1.9M38.7 29.6v6.7" fill="none" stroke="#373435" stroke-width=".21"/>
<g fill="#373435">
<path d="M38.3 35.1h.8l-.4 1.2z"/>
<path d="M38.7 29.6l.4 1.2h-.8z"/>
</g>
<path d="M38.7 36.3v4.9M37.7 41.2h1.9" fill="none" stroke="#373435" stroke-width=".21"/>
<g fill="#373435">
<path d="M38.3 40h.8l-.4 1.2z"/>
<path d="M38.7 36.3l.4 1.2h-.8z"/>
</g>
<path d="M37.7 36.3h1.9M38.7 41.2v11.4" fill="none" stroke="#373435" stroke-width=".21"/>
<g fill="#373435">
<path d="M38.3 51.4h.8l-.4 1.2z"/>
<path d="M38.7 41.2l.4 1.2h-.8z"/>
</g>
<path d="M37.7 52.6h1.9M37.7 58h1.9M38.7 52.6v5.4" fill="none" stroke="#373435" stroke-width=".21"/>
<g fill="#373435">
<path d="M38.3 56.8h.8l-.4 1.2z"/>
<path d="M38.7 52.6l.4 1.2h-.8z"/>
</g>
<path d="M246.2 124.8v7.4" fill="none" stroke="#373435" stroke-width=".21"/>
<g fill="#373435">
<path d="M246.2 124.8l.4 1.1h-.8z"/>
<path d="M245.8 131h.8l-.4 1.2z"/>
</g>
<path d="M245.2 117.8h1.9M38.7 127.2v5M245.2 132.2h1.9" fill="none" stroke="#373435" stroke-width=".21"/>
<g fill="#373435">
<path d="M38.3 131h.8l-.4 1.2z"/>
<path d="M38.7 127.2l.4 1.2h-.8z"/>
</g>
<path d="M37.7 112.4h1.9M38.7 112.4v2.5M37.7 127.2h1.9" fill="none" stroke="#373435" stroke-width=".21"/>
<g fill="#373435">
<path d="M38.3 113.7h.8l-.4 1.2z"/>
<path d="M38.7 112.4l.4 1.2h-.8z"/>
</g>
<path d="M81.3 137.8v2.9M81.3 139.3h8.3" fill="none" stroke="#373435" stroke-width=".21"/>
<g fill="#373435">
<path d="M88.4 138.9l1.2 .4-1.2 .4z"/>
<path d="M81.3 139.3l1.2-.4v.8z"/>
</g>
<path d="M37.7 114.9h1.9M89.6 137.8v2.9" fill="none" stroke="#373435" stroke-width=".21"/>
<g fill="#fff" stroke="#373435" stroke-width=".21">
<path d="M48 58h96.4v54.4h-96.4z" fill-rule="evenodd"/>
<path d="M144.4 58h96.5v54.4h-96.5z" fill-rule="evenodd"/>
</g>
<path d="M269.1 196.9l-6.5 6.1M275 197l-6.5 6" fill="none" stroke="#373435" stroke-width=".21"/>
<path d="M231.8 144.7l.9-.5 .6-.1h45.4a2.12 2.12 0 0 1 2.1 2.1v17.8h-49.6v-17.8v-.5z" fill-rule="evenodd" fill="#9d4f1b"/>
<path d="M231.2 164h49.6v2.8a2.12 2.12 0 0 1-2.1 2.1h-45.4a2.12 2.12 0 0 1-2.1-2.1zM231.5 164h49v2.8a1.82 1.82 0 0 1-1.8 1.8h-45.4a1.82 1.82 0 0 1-1.8-1.8zM231.8 164h48.4v2.8a1.53 1.53 0 0 1-1.5 1.5h-45.4a1.52 1.52 0 0 1-1.5-1.5z" fill-rule="evenodd" fill="#060f98"/>
<path d="M232 145l.8-.5 .5-.1h45.4a1.82 1.82 0 0 1 1.8 1.8v17.8h-49v-17.8v-.4zM232.4 145l.9-.3h45.4a1.52 1.52 0 0 1 1.5 1.5v17.8h-48.4v-17.8v-.4z" fill-rule="evenodd" fill="#fefefe"/>
<g fill="#fefefe">
<path d="M242.1 165.4h1v.2h-.7v.5h.5v.2h-.5v.8h-.3z"/>
<path d="M247.8 165.4h.3l.4 1.1 .4-1.1h.2l-.5 1.7h-.2z"/>
<path d="M249.6 165.4h.3v1.7h-.3z"/>
<path d="M250.6 165.5l.5-.1 .3 .3-.2 .1-.3-.2a.23 .23 0 0 0-.2 .3 .23 .23 0 0 0 .3 .2 .58 .58 0 0 1 .5 .6 .58 .58 0 0 1-.6 .5 .58 .58 0 0 1-.6-.5l.3-.1a.29 .29 0 0 0 .4 .3 .3 .3 0 0 0 0-.6 .5 .5 0 0 1-.6-.2 .5 .5 0 0 1 .2-.6z"/>
<path d="M251.9 165.4h.3v1.7h-.3z"/>
<path d="M252.6 165.4h1.1v.2h-.4v1.5h-.3v-1.5h-.4z"/>
<path d="M258.4 165.4h.3v1.7h-.3z"/>
<path d="M259.3 165.4h.2l.6 1.1v-1.1h.3v1.7h-.2l-.7-1.1v1.1h-.2z"/>
<path d="M261 165.4h1.1v.2h-.8v.5h.5v.2h-.5v.8h-.3z"/>
<path d="M265.7 165.4h.2l.5 1 .3-1h.3v1.7h-.2v-1l-.4 1-.4-1v1h-.3z"/>
<path d="M269.2 165.4h1.1v.2h-.4v1.5h-.3v-1.5h-.4z"/>
<path d="M270.7 165.4h.3v1.7h-.3z"/>
<path d="M273.1 165.4h.2l.7 1.1v-1.1h.3v1.7h-.3l-.6-1.1v1.1h-.3z"/>
<path d="M243.6 165.6a.97 .97 0 0 0 .5 1.5 .97 .97 0 0 0 .6-.9 .97 .97 0 0 0-.6-.9zM243.9 165.6h.2a.74 .74 0 0 1 0 1.3 .84 .84 0 0 1-.2-1.3z"/>
<path d="M245.4 165.6h.4a.21 .21 0 0 1 .2 .2 .21 .21 0 0 1-.2 .3h-.4zM245.1 165.4v1.7h.3v-.8h.3l.3 .8h.3l-.3-.8 .2-.4-.1-.4z"/>
<path d="M254.1 165.6a.97 .97 0 0 0 .5 1.5 .97 .97 0 0 0 .6-.9 .97 .97 0 0 0-.6-.9zM254.4 165.6h.2a.74 .74 0 0 1 0 1.3 .84 .84 0 0 1-.2-1.3z"/>
<path d="M255.9 165.6h.4a.21 .21 0 0 1 .2 .2 .21 .21 0 0 1-.2 .3h-.4zM255.7 165.4v1.7h.2v-.8h.4l.2 .8h.3l-.3-.8 .3-.4-.2-.4z"/>
<path d="M262.5 165.6a.97 .97 0 0 0 .5 1.5 .97 .97 0 0 0 .6-.9 .97 .97 0 0 0-.6-.9zM262.8 165.6h.2a.74 .74 0 0 1 0 1.3 .84 .84 0 0 1-.2-1.3z"/>
<path d="M264.3 165.6h.4a.21 .21 0 0 1 .2 .2 .21 .21 0 0 1-.2 .3h-.4zM264.1 165.4v1.7h.2v-.8h.4l.2 .8h.3l-.3-.8 .3-.4-.2-.4z"/>
<path d="M268.1 165.4h.2l.6 1.7h-.2l-.2-.5h-.6l-.1 .5h-.3zM268.2 165.8l-.2 .5h.4z"/>
<path d="M271.6 165.6a.97 .97 0 0 0 .4 1.5 .97 .97 0 0 0 .7-.9 .97 .97 0 0 0-.7-.9zM271.9 165.6h.1a.74 .74 0 0 1 0 1.3 .84 .84 0 0 1-.1-1.3z"/>
</g>
<path d="M238 166.3l.9-.8h.7l-.8 1.3 .4 .1-.1 .4a.58 .58 0 0 1-1-.3l.2-.6zM239.1 165l.3-.1 .4 .1a.32 .32 0 0 1-.4 .3 .32 .32 0 0 1-.3-.3z" fill-rule="evenodd" fill="#ffd520"/>
<g fill="#fff">
<path d="M231.8 152.2h24.2v11.8h-24.2z" fill-rule="evenodd"/>
<path d="M256 152.2h24.2v11.8h-24.2z" fill-rule="evenodd"/>
</g>
<g font-size="17.6" fill="#ed3237">
<text x="80.4" y="174.3" transform="rotate(-28 80.4 174.3)">SUPERSEDED BY</text>
<text x="115.7" y="177.9" transform="rotate(-28 115.7 177.9)">G11-Q04_1</text>
<text x="140.4" y="187.2" transform="rotate(-28 140.4 187.2)">(02/21)</text>
</g>
<text font-size="15.7" fill="#fefefe" x="51.3" y="52.8">TOURIST REGION NAME</text>
<text font-size="9.1" fill="#fefefe" x="102.5" y="36.4">WELCOME TO THE</text>
<text font-size="8.9" fill="#fefefe" x="236.8" y="45.3">*</text>
<text font-size="5" fill="#373435" x="260.7" y="190.9">TC2044_1</text>
<g font-size="4.2" fill="#373435">
<text x="98" y="183">APPROVED AS OFFICIAL TRAFFIC SIGN</text>
<text x="258.7" y="201.6">A</text>
<text x="264.9" y="201.6">B</text>
<text x="270.6" y="201.6">C</text>
<text x="277.1" y="201.6">D</text>
</g>
<g font-size="3.9" fill="#373435">
<text x="17.3" y="143.5">Colour Legend</text>
<text x="95.4" y="140.7">Notes:</text>
<text x="27.1" y="151">Retroreflective white</text>
<text x="27.1" y="158.8">Retroreflective brown</text>
<text x="27.1" y="166.2">Retroreflective blue</text>
<text x="27.1" y="173.7">Retroreflective yellow</text>
<text x="246.5" y="176.5">EXAMPLE</text>
</g>
<text font-size="3.6" x="153" y="191.8">27/03/17</text>
<text font-size="3.5" fill="#fefefe" x="242.4" y="151.2">FRASER COAST</text>
<g font-size="3.5" fill="#373435">
<text x="14" y="196.4">Designed</text>
<text x="40" y="196.4">Checked</text>
<text x="67" y="196.4">Scale</text>
<text x="154.2" y="197">Date</text>
<text x="175.1" y="194.7">“WELCOME TO THE [TOURIST REGION NAME]”</text>
<text x="14" y="200.8">RH 3/15</text>
<text x="40" y="200.8">DJ 3/15</text>
<text x="67" y="200.8">Not to Scale</text>
<text x="207.6" y="199.7">(1 LINE)</text>
</g>
<g font-size="3" fill="#373435">
<text x="141.2" y="12.9">4000</text>
<text x="91.8" y="18.2">2000</text>
<text x="190.6" y="18.2">2000</text>
<text x="248" y="20">r200</text>
<text x="33" y="27.6">125</text>
<text x="30.7" y="34">135**</text>
<text x="40.8" y="31.4">48</text>
<text x="33" y="39.8">100</text>
<text x="30.7" y="48">230**</text>
<text x="33" y="56.4">110</text>
<text x="259.7" y="78.9">2200</text>
<text x="31.5" y="86.3">1100</text>
<text x="91.1" y="86">Image 1</text>
<text x="187.4" y="86">Image 2</text>
<text x="34.6" y="114.7">50</text>
<text x="33" y="122.1">250</text>
<text x="247.2" y="122.5">140DN</text>
<text x="33" y="130.7">100</text>
<text x="40.7" y="127">24</text>
<text x="247.2" y="129.5">150</text>
<text x="82.9" y="138.1">170</text>
<text x="95.4" y="148.9">2.</text>
<text x="95.4" y="144.9">1.</text>
<text x="100.4" y="148.9">Images are to be high resolution images printed on a transparent overlay on a Class 1W</text>
<text x="100.4" y="144.9">This sign may be located at the entrance to a tourist region.</text>
<text x="100.4" y="152.3">retroreflective background.</text>
<text x="95.4" y="156.3">3.</text>
<text x="100.4" y="159.7">(RTO). If desired, a single image across the whole sign may be used in lieu of two images.</text>
<text x="100.4" y="156.3">The images must be approved and supported by the relevant Regional Tourism Organisation</text>
<text x="95.4" y="163.7">4.</text>
<text x="95.4" y="167.7">5.</text>
<text x="100.4" y="163.7">Protective overlay film recommended.</text>
<text x="100.4" y="167.7">* Insert appropriate tourist region name, e.g. FRASER COAST,(see page 9 for list).</text>
<text x="95.4" y="171.7">6.</text>
<text x="100.4" y="171.7">** Font is Helvetica Bold or equivalent.</text>
<text x="95.4" y="175.8">7.</text>
<text x="100.4" y="175.8">If used on a motorway, refer page 3.</text>
<text x="263.4" y="196">Page 1 of 10</text>
</g>
<g font-size="2.5" fill="#373435">
<text x="41.1" y="184.3">Department of Transport and Main Roads</text>
<text x="38.6" y="187.1">Infrastructure Management &amp; Delivery Division</text>
</g>
<text font-size="2.2" fill="#fefefe" x="245.8" y="147.4">WELCOME TO THE</text>
</svg>
